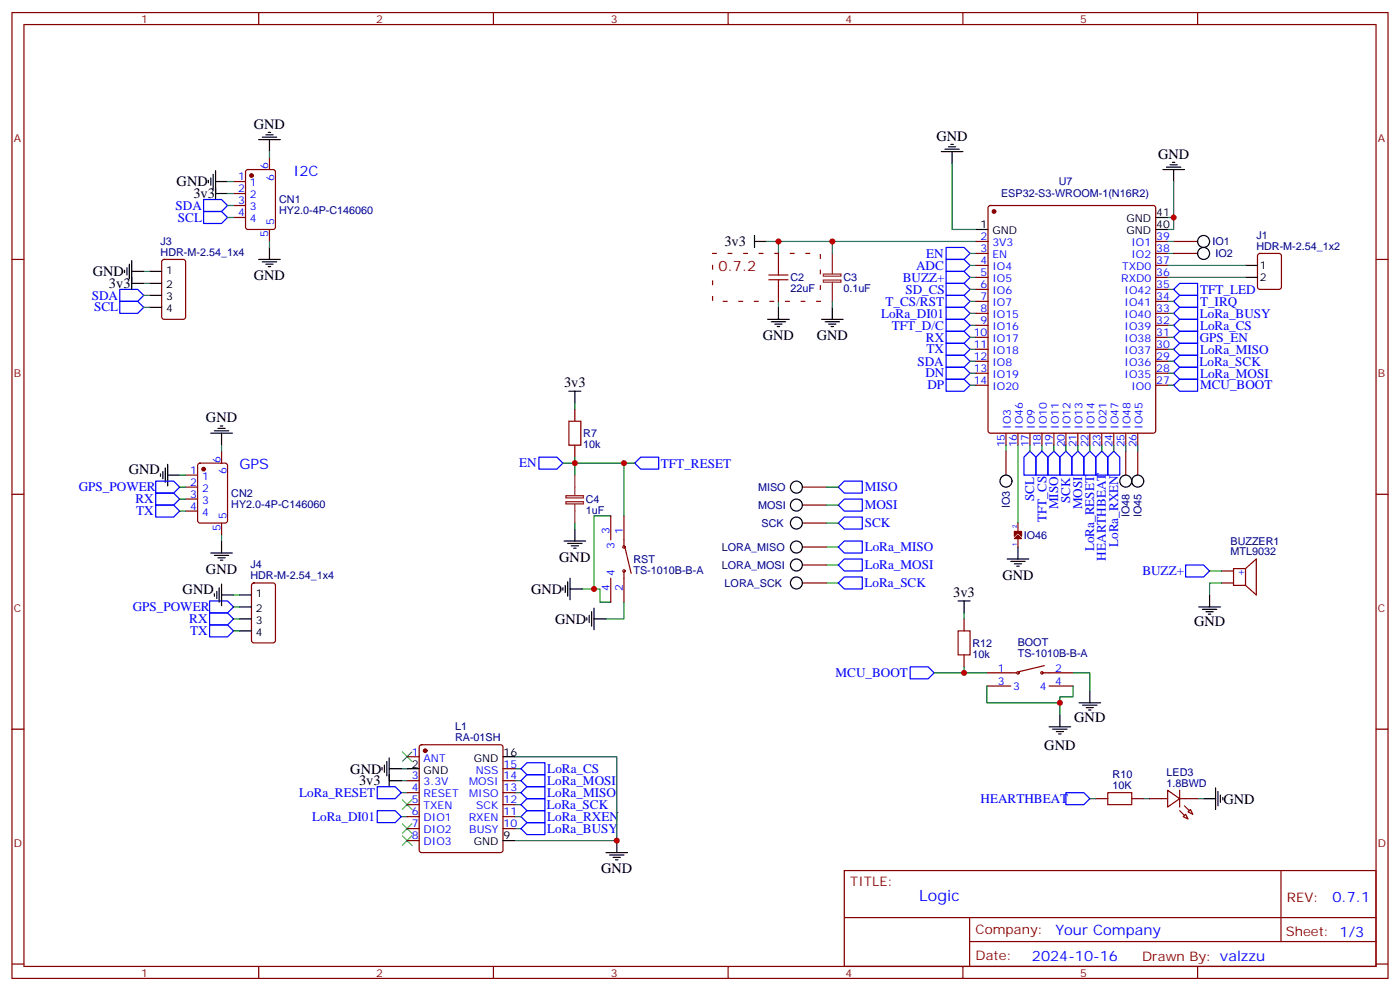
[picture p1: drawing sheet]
<svg xmlns="http://www.w3.org/2000/svg" width="412mm" height="292mm" viewBox="0 0 412 292" stroke-linecap="round" stroke-linejoin="round" font-family="sans-serif">
<g fill="none" stroke="#870000" stroke-width=".35">
<path d="M3.5 3.7h405.4v284.3h-405.4zM7.1 7.2h398.2v277.3h-398.2zM76.2 3.7v3.5M145.3 3.7v3.5M214.5 3.7v3.5M283.6 3.7v3.5M352.8 3.7v3.5M68.8 53.4h3.5M68.8 57h3.5M72.6 50.1l.4-.2h7.4l.7 .4v16.6l-.4 .6-7.7 .1-.6-.5-.1-16.5zM79.4 46.4v3.5M3.5 76.4h3.6"/>
<path d="M47.9 76.6l.4-.2h5.7l.6 .4 .1 16.5-.5 .7h-5.9l-.6-.4-.1-16.5zM68.8 60.5h3.5M68.8 64h3.5M79.4 67.6v3.5M229.3 74.6v3.5M287.5 71.1h3.5M287.5 74.6h3.5M287.5 78.1h3.5M291.3 60.7l.4-.2h48l.5 .2 .2 .5v65.6l-.2 .5-.5 .2h-48l-.5-.2-.2-.5v-65.6zM340.4 71.1h3.6M340.4 74.6h3.6M340.4 78.1h3.6"/>
<path d="M345.7 71.1h7.1M345.7 74.6h7.1M370.7 74.8l.4-.2h5.7l.6 .4 .1 9.5-.5 .6-5.9 .1-.6-.5-.1-9.4zM405.3 76.4h3.6M229.3 85.2v3.5M287.5 81.7h3.5M287.5 85.2h3.5M287.5 88.7h3.5M287.5 92.3h3.5M287.5 95.8h3.5M287.5 99.3h3.5M340.4 81.7h3.6"/>
<path d="M340.4 85.2h3.6M340.4 88.7h3.6M340.4 92.3h3.6M340.4 95.8h3.6M340.4 99.3h3.6M287.5 102.8h3.5M287.5 106.4h3.5M287.5 109.9h3.5M287.5 113.4h3.5M340.4 102.8h3.6M340.4 106.4h3.6M340.4 109.9h3.6"/>
<path d="M340.4 113.4h3.6M54.7 139.9h3.5M58.4 136.6l.5-.3h7.4l.7 .5v16.5l-.4 .6-7.7 .1-.6-.5-.1-16.4zM65.3 132.8v3.5M169.3 120.5v3.5M169.3 131.1v3.5M296.3 127.5v3.6M296.3 132.8v7.1M299.9 127.5v3.6M303.4 127.5v3.6M306.9 127.5v3.6M310.4 127.5v3.6"/>
<path d="M314 127.5v3.6M317.5 127.5v3.6M321 127.5v3.6M324.6 127.5v3.6M328.1 127.5v3.6M331.6 127.5v3.6M331.6 132.8v7.1M335.1 127.5v3.6M335.1 132.8v7.1M3.5 145.5h3.6M54.7 143.4h3.5M54.7 146.9h3.5"/>
<path d="M54.7 150.5h3.5M65.3 154v3.5M179.9 151.9v7M183.8 151.9v8.8M236.4 143.4h7M236.4 148.7h7M236.4 154h7M299.9 154v2.5M299.9 158.2v2.8M405.3 145.5h3.6M74.3 171.8l.5-.2h5.6l.7 .5v16.5l-.4 .6-5.9 .1-.7-.5v-16.5zM179.9 170.2v7.1"/>
<path d="M183.8 168.5v8.8M184.1 161.4l1.8 7.4M236.4 171.6h7M236.4 166.3h7M236.4 161h7M359.8 171.6h3.6M359.8 168.1h3.6M366.9 167.4l3.2-2.8v10.6l-3.2-2.9M366.9 167.4v4.9M366.9 167.4h-3.5v4.9h3.5M284 182.2v3.5M284 192.8v3.5"/>
<path d="M290.7 198.1h8.8M307.3 198.1h8.8M307.6 196l-7.4 1.7M3.5 214.7h3.6M123.7 219.5l.5-.2h23.3l.5 .2 .2 .5v30.3l-.3 .5-.4 .2h-23.3l-.5-.2-.2-.5v-30.3zM290.7 202h7M309 202h7.1M405.3 214.7h3.6M119.9 222.8h3.6M119.9 229.8h3.6M119.9 233.4h3.6M119.9 236.9h3.6"/>
<path d="M148.2 229.8h3.5M148.2 233.4h3.5M148.2 236.9h3.5M148.2 226.3h3.5M322.8 235.1h3.5M333.4 235.1h3.5M338.7 235.1h5.3M344 232.7l3.5 2.4-3.5 2.5zM347.5 235.1h5.3M347.5 232.7v4.9M349.2 239.7l.8 1.4-1.5-.7zM350 239l.7-.7 .7 1.4z"/>
<path d="M119.9 240.4h3.6M119.9 243.9h3.6M119.9 247.5h3.6M148.2 240.4h3.5M148.2 243.9h3.5M248.7 256.3h156.6v28.2h-156.6zM377.3 256.3v20.9M248.7 270.1h156.5M285.6 277.2h119.6M285.6 270.1v14.2M3.5 283.8h3.6M76.2 284.5v3.5"/>
<path d="M145.3 284.5v3.5M214.5 284.5v3.5M283.6 284.5v3.5M352.8 284.5v3.5M405.3 283.8h3.6"/>
<circle cx="183.8" cy="168.1" r=".35"/>
<circle cx="183.8" cy="161" r=".35"/>
<circle cx="299.9" cy="198.1" r=".35"/>
<circle cx="306.9" cy="198.1" r=".35"/>
</g>
<g fill="none" stroke="#000" stroke-width=".35">
<path d="M78.3 39.7h2.1M79 39h.7M61.4 53.1v.7M62.1 52.4v2.1M62.8 51.3v4.3M63.5 53.4h3.5M63.5 50.3v8.4M63.5 57h3.5M76.2 41.1h6.3M77.3 40.4h4.2M79.4 41.1v3.5M277.3 44.6h6.3"/>
<path d="M278.3 43.9h4.3M279.4 43.2h2.1M280.1 42.5h.7M280.5 44.6v3.6M342.5 49.9h6.4M343.6 49.2h4.2M344.7 48.5h2.1M345.4 47.8h.7M345.7 49.9v3.5M36.7 79.6v.7M37.4 78.8v2.2M38.1 77.8v4.2"/>
<path d="M38.8 79.9h3.5M38.8 76.7v8.5M44.1 79.9h3.5M76.2 76.4h6.3M77.3 77.1h4.2M78.3 77.8h2.1M79 78.5h.7M79.4 72.8v3.6M222.2 71.1h3.6M222.2 69.3v3.5M287.5 67.6h3.5M340.4 64h3.6"/>
<path d="M340.4 67.6h3.6M366.9 78.1h3.5M38.8 83.4h3.5M44.1 83.4h3.5M44.1 87h3.5M44.1 90.5h3.5M226.1 94h6.4M227.2 94.7h4.2M228.2 95.4h2.2M229 96.1h.7M229.3 90.5v3.5M242 94h6.4"/>
<path d="M243.1 94.7h4.2M244.1 95.4h2.1M244.8 96.1h.7M245.2 90.5v3.5M366.9 81.7h3.5M167.6 115.2h3.5M169.3 115.2v3.5M47.3 139.5v.7M48 138.8v2.1M48.7 137.8v4.2M49.4 139.9h3.5M49.4 136.7v6.4"/>
<path d="M62.1 127.5h6.3M63.1 126.8h4.3M64.2 126.1h2.1M64.9 125.4h.7M65.3 127.5v3.6M65.3 159.3v3.5M166.2 159.3h6.3M167.2 160h4.2M169.3 155.8v3.5M62.1 162.8h6.3M63.1 163.5h4.3M63.1 174.8v.7"/>
<path d="M63.9 174.1v2.1M64.2 164.2h2.1M64.6 173v4.3M64.9 164.9h.7M65.3 172v6.3M65.3 175.2h3.5M70.6 178.7h3.5M70.6 175.2h3.5M165.8 173v.7M166.5 172.3v2.1M167.2 171.3v4.2M167.9 173.4h3.5"/>
<path d="M167.9 170.2v6.4M168.3 160.7h2.1M169 161.4h.7M175 179v6.4M282.2 176.9h3.6M284 176.9v3.5M296.7 164.6h6.3M297.7 165.3h4.3M298.8 166h2.1M299.5 166.7h.7M299.9 161v3.6M353.1 178.7h6.4"/>
<path d="M354.2 179.4h4.2M356.3 175.2v3.5M70.6 182.2h3.5M70.6 185.7h3.5M172.9 181.9v.7M173.6 181.2v2.1M174.3 180.1v4.2M175 182.2h3.5M355.2 180.1h2.2M356 180.8h.7M309 214h6.4M310.1 214.7h4.2"/>
<path d="M311.1 215.4h2.2M311.9 216.1h.7M312.2 210.4v3.6M317.9 206.9h6.3M318.9 207.6h4.2M320 208.3h2.1M320.7 209h.7M321 203.4v3.5M112.5 226v.7M113.2 225.2v2.2M113.9 224.2v4.2M114.7 229.8h3.5"/>
<path d="M114.7 223.1v8.5M114.7 226.3h3.5M119.9 226.3h3.6M148.2 222.8h3.5M354.5 235.1h3.6M358.1 232v6.3M358.8 233v4.2M359.5 234.1v2.1M360.2 234.8v.7M148.2 247.5h3.5M178.5 251h6.4M179.6 251.7h4.2"/>
<path d="M180.6 252.4h2.1M181.3 253.1h.7M181.7 247.5v3.5"/>
<circle cx="354.5" cy="74.6" r="1.76"/>
<circle cx="354.5" cy="71.1" r="1.76"/>
<circle cx="234.6" cy="143.4" r="1.76"/>
<circle cx="234.6" cy="154" r="1.76"/>
<circle cx="234.6" cy="148.7" r="1.76"/>
<circle cx="296.3" cy="141.6" r="1.76"/>
<circle cx="331.6" cy="141.6" r="1.76"/>
<circle cx="335.1" cy="141.6" r="1.76"/>
<circle cx="234.6" cy="161" r="1.76"/>
<circle cx="234.6" cy="171.6" r="1.76"/>
<circle cx="234.6" cy="166.3" r="1.76"/>
</g>
<g fill="none" stroke="#008700" stroke-width=".35">
<path d="M67 57h1.8M67 53.4h1.8M79.4 44.6v1.8M280.5 48.2v19.4h7M345.7 53.4v10.6M42.3 79.9h1.8M67 60.5h1.8M67 64h1.8M79.4 71.1v1.7M225.8 71.1h61.7M229.3 71.1v3.5M245.2 71.1v3.5"/>
<path d="M285.8 74.6h1.7M285.8 78.1h1.7M344 64h1.7v3.6h-1.7M344 71.1h1.7M344 74.6h1.7M344 78.1h22.9M42.3 83.4h1.8M42.3 87h1.8M42.3 90.5h1.8M229.3 88.7v1.8M245.2 88.7v1.8M285.8 95.8h1.7"/>
<path d="M285.8 92.3h1.7M285.8 88.7h1.7M285.8 85.2h1.7M285.8 81.7h1.7M285.8 99.3h1.7M344 95.8h1.7M344 92.3h1.7M344 88.7h1.7M344 85.2h1.7M344 81.7h22.9M344 99.3h1.7M169.3 118.7v1.8"/>
<path d="M285.8 109.9h1.7M285.8 113.4h1.7M285.8 106.4h1.7M285.8 102.8h1.7M344 109.9h1.7M344 113.4h1.7M344 106.4h1.7M344 102.8h1.7M52.9 139.9h1.8M65.3 131.1v1.7M165.8 136.3h3.5v3.6M169.3 134.6v1.7h14.5v15.6"/>
<path d="M183.8 136.3h3.2M296.3 131.1v1.7M299.9 131.1v22.9M303.4 131.1v1.7M306.9 131.1v1.7M310.4 131.1v1.7M314 131.1v1.7M317.5 131.1v1.7M321 131.1v1.7M324.6 131.1v1.7M328.1 131.1v1.7M331.6 131.1v1.7"/>
<path d="M335.1 131.1v1.7M52.9 143.4h1.8M52.9 146.9h1.8M52.9 150.5h1.8M65.3 157.5v1.8M169.3 154v1.8M179.9 151.9h-4.9v21.5M243.4 154h3.5M243.4 148.7h3.5M243.4 143.4h3.5M68.8 178.7h1.8M68.8 175.2h1.8"/>
<path d="M171.4 173.4h5.3v3.9h3.2M183.8 177.3v4.9h-5.3M243.4 161h3.5M243.4 166.3h3.5M243.4 171.6h3.5M356.3 168.1h3.5M359.8 171.6h-3.5v3.6M68.8 185.7h1.8M68.8 182.2h1.8M275.2 198.1h15.5M284 180.4v1.8M284 196.3v1.8"/>
<path d="M316.1 198.1h4.9v5.3M290.7 202v4.9h21.5M316.1 202v3.1h-3.9v5.3M118.2 226.3h1.7M118.2 229.8h1.7M118.2 233.4h1.7M151.7 222.8h30v24.7h-30M151.7 226.3h1.8M151.7 229.8h1.8M151.7 233.4h1.8M151.7 236.9h1.8M321 235.1h1.8"/>
<path d="M336.9 235.1h1.8M352.8 235.1h1.7M118.2 240.4h1.7M151.7 240.4h1.8M151.7 243.9h1.8"/>
</g>
<g fill="none" stroke="#00f" stroke-width=".35">
<path d="M60 58.7h5.3l1.7 1.8-1.7 1.8h-5.3zM60 62.3h5.3l1.7 1.7-1.7 1.8h-5.3zM278.7 72.8h5.3l1.8 1.8-1.8 1.8h-5.3zM278.7 79.9h5.3l1.8 1.8-1.8 1.7h-5.3zM278.7 76.4h5.3l1.8 1.7-1.8 1.8h-5.3zM35.3 85.2h5.3l1.7 1.8-1.7 1.7h-5.3zM35.3 88.7h5.3l1.7 1.8-1.7 1.8h-5.3zM278.7 87h5.3l1.8 1.7-1.8 1.8h-5.3zM278.7 90.5h5.3l1.8 1.8-1.8 1.7h-5.3zM278.7 83.4h5.3l1.8 1.8-1.8 1.8h-5.3zM278.7 94h5.3l1.8 1.8-1.8 1.7h-5.3zM278.7 97.5h5.3l1.8 1.8-1.8 1.8h-5.3z"/>
<path d="M345.7 88.7l1.8-1.7h5.3v3.5h-5.3zM345.7 95.8l1.8-1.8h5.3v3.5h-5.3zM345.7 92.3l1.8-1.8h5.3v3.5h-5.3zM345.7 85.2l1.8-1.8h5.3v3.6h-5.3zM345.7 99.3l1.8-1.8h5.3v3.6h-5.3zM278.7 108.1h5.3l1.8 1.8-1.8 1.8h-5.3zM278.7 111.7h5.3l1.8 1.7-1.8 1.8h-5.3zM278.7 104.6h5.3l1.8 1.8-1.8 1.7h-5.3zM278.7 101.1h5.3l1.8 1.7-1.8 1.8h-5.3zM345.7 102.8l1.8-1.7h5.3v3.5h-5.3zM345.7 109.9l1.8-1.8h5.3v3.6h-5.3zM345.7 106.4l1.8-1.8h5.3v3.5h-5.3z"/>
<path d="M345.7 113.4l1.8-1.7h5.3v3.5h-5.3zM158.7 134.6h5.3l1.8 1.7-1.8 1.8h-5.3zM187 136.3l1.7-1.7h5.3v3.5h-5.3zM303.4 132.8l1.8 1.8v5.3h-3.6v-5.3zM306.9 132.8l1.8 1.8v5.3h-3.5v-5.3zM310.4 132.8l1.8 1.8v5.3h-3.5v-5.3zM314 132.8l1.7 1.8v5.3h-3.5v-5.3zM317.5 132.8l1.8 1.8v5.3h-3.6v-5.3zM319.3 134.6l1.7-1.8 1.8 1.8v5.3h-3.5zM324.6 132.8l1.7 1.8v5.3h-3.5v-5.3zM326.3 134.6l1.8-1.8 1.7 1.8v5.3h-3.5zM45.9 148.7h5.3l1.7 1.8-1.7 1.7h-5.3z"/>
<path d="M45.9 145.2h5.3l1.7 1.7-1.7 1.8h-5.3zM45.9 141.6h5.3l1.7 1.8-1.7 1.8h-5.3zM246.9 148.7l1.8-1.8h5.3v3.6h-5.3zM246.9 143.4l1.8-1.8h5.3v3.6h-5.3zM246.9 154l1.8-1.8h5.3v3.6h-5.3zM61.7 176.9h5.3l1.8 1.8-1.8 1.7h-5.3zM246.9 171.6l1.8-1.7h5.3v3.5h-5.3zM246.9 161l1.8-1.7h5.3v3.5h-5.3zM246.9 166.3l1.8-1.7h5.3v3.5h-5.3zM349.2 166.3h5.3l1.8 1.8-1.8 1.8h-5.3zM61.7 184h5.3l1.8 1.7-1.8 1.8h-5.3zM61.7 180.4h5.3l1.8 1.8-1.8 1.8h-5.3z"/>
<path d="M268.1 196.3h5.3l1.8 1.8-1.8 1.7h-5.3zM111.1 231.6h5.3l1.8 1.8-1.8 1.7h-5.3zM111.1 238.7h5.3l1.8 1.7-1.8 1.8h-5.3zM153.5 233.4l1.7-1.8h5.3v3.5h-5.3zM153.5 229.8l1.7-1.7h5.3v3.5h-5.3zM153.5 226.3l1.7-1.8h5.3v3.6h-5.3zM155.2 235.1h5.3v3.6h-5.3l-1.7-1.8zM314 233.4h5.3l1.7 1.7-1.7 1.8h-5.3zM153.5 243.9l1.7-1.7h5.3v3.5h-5.3zM153.5 240.4l1.7-1.7h5.3v3.5h-5.3z"/>
</g>
<path d="M245.2 74.6v6M242.5 80.7h5.2v.6h-5.2zM242.5 82.4h5.2v.7h-5.2zM245.2 83.1v5.6M169.3 139.9v6M166.7 145.9h5.2v.7h-5.2zM166.7 147.7h5.2v.6h-5.2zM169.3 148.3v5.7" fill="none" stroke="#8c2424" stroke-width=".35"/>
<path d="M229.3 78.1v2.9M226.5 82.4h5.6M226.5 81h5.6M229.3 82.4v2.8M167.6 124h3.5v7.1h-3.5zM282.2 185.7h3.6v7.1h-3.6zM326.3 233.4h7.1v3.5h-7.1z" fill="none" stroke="#a10000" stroke-width=".35"/>
<path d="M118.5 221.4l2.9 2.8M118.5 235.5l2.9 2.8M121.4 221.4l-2.9 2.8M121.4 235.5l-2.9 2.8M118.5 242.5l2.9 2.9M118.5 246.1l2.9 2.8M121.4 242.5l-2.9 2.9M121.4 246.1l-2.9 2.8" fill="none" stroke="#3c3" stroke-width=".35"/>
<g fill="#870000" stroke="#870000" stroke-width=".35">
<path d="M298.8 158.6l1.1-1.1 1 1.1z"/>
<path d="M298.8 156.5h2.1v1.4l-1-1.1-1.1 1.1z"/>
<path d="M348.9 237.2l1.4 1.5z"/>
<path d="M347.5 238.7l1.4 1.4z"/>
<circle cx="125.2" cy="221" r=".53"/>
<circle cx="60" cy="138.1" r=".53"/>
<circle cx="74.1" cy="51.7" r=".53"/>
<circle cx="292.8" cy="62.3" r=".53"/>
</g>
<path d="M209.9 74.6h31.8v14.1h-31.8z" fill="none" stroke="#900" stroke-width=".35" stroke-dasharray="1.1 3.5"/>
<g fill="#c00">
<circle cx="245.2" cy="71.1" r=".88"/>
<circle cx="229.3" cy="71.1" r=".88"/>
<circle cx="181.7" cy="247.5" r=".88"/>
<circle cx="312.2" cy="206.9" r=".88"/>
<circle cx="345.7" cy="64" r=".88"/>
<circle cx="169.3" cy="136.3" r=".88"/>
<circle cx="284" cy="198.1" r=".88"/>
<circle cx="175" cy="173.4" r=".88"/>
<circle cx="183.8" cy="136.3" r=".88"/>
</g>
<text font-size="4.6" fill="#00f" x="270.8" y="265.3">Logic</text>
<g font-size="4.2">
<text x="74.8" y="37.9">GND</text>
<text x="275.9" y="41.4">GND</text>
<text x="341.1" y="46.7">GND</text>
<text x="52" y="54.9">GND</text>
<text x="57" y="58.4">3v3</text>
<text x="213.4" y="72.5">3v3</text>
<text x="27.3" y="81.3">GND</text>
<text x="74.8" y="82.4">GND</text>
<text x="32.1" y="84.9">3v3</text>
<text x="224.7" y="100.1">GND</text>
<text x="240.6" y="100.1">GND</text>
<text x="166.2" y="114.1">3v3</text>
<text x="60.7" y="124.3">GND</text>
<text x="37.9" y="139.6">GND</text>
<text x="164.7" y="165.4">GND</text>
<text x="60.7" y="168.9">GND</text>
<text x="295.3" y="170.6">GND</text>
<text x="53.8" y="174.8">GND</text>
<text x="156.5" y="174.8">GND</text>
<text x="280.8" y="175.8">3v3</text>
<text x="163.5" y="183.6">GND</text>
<text x="351.7" y="184.3">GND</text>
<text x="316.4" y="212.5">GND</text>
<text x="307.6" y="220.7">GND</text>
<text x="103.2" y="227.7">GND</text>
<text x="105.8" y="231.2">3v3</text>
<text x="360.4" y="236.6">GND</text>
<text x="177.1" y="257.1">GND</text>
</g>
<g font-size="4.2" fill="#00f">
<text x="86.4" y="51.7">I2C</text>
<text x="70.6" y="138.1">GPS</text>
<text x="392.5" y="265.6">0.7.1</text>
<text x="310.9" y="275.1">Your Company</text>
<text x="304" y="282.9">2024-10-16</text>
</g>
<text font-size="4.2" fill="#900" x="211.7" y="79.9">0.7.2</text>
<g font-size="3.9" fill="#00f">
<text x="51.7" y="61.8">SDA</text>
<text x="52.4" y="65.2">SCL</text>
<text x="272.8" y="75.9">EN</text>
<text x="265.9" y="82.9">BUZZ+</text>
<text x="269.8" y="79.4">ADC</text>
<text x="27" y="88.2">SDA</text>
<text x="260.8" y="90">T_CS/RST</text>
<text x="266.7" y="86.6">SD_CS</text>
<text x="353.5" y="90">T_IRQ</text>
<text x="353.5" y="86.4">TFT_LED</text>
<text x="27.7" y="91.7">SCL</text>
<text x="259.5" y="93.5">LoRa_DI01</text>
<text x="353.4" y="93.5">LoRa_BUSY</text>
<text x="262.7" y="97">TFT_D/C</text>
<text x="272.8" y="100.5">RX</text>
<text x="353.4" y="100.6">GPS_EN</text>
<text x="353.5" y="97">LoRa_CS</text>
<text x="270.3" y="107.6">SDA</text>
<text x="272.9" y="104">TX</text>
<text x="353.3" y="107.6">LoRa_SCK</text>
<text x="353.5" y="104.1">LoRa_MISO</text>
<text x="272.6" y="111.1">DN</text>
<text x="353.5" y="111.1">LoRa_MOSI</text>
<text x="273.2" y="114.7">DP</text>
<text x="353.5" y="114.6">MCU_BOOT</text>
<text x="152.9" y="137.6">EN</text>
<text x="194.7" y="137.6">TFT_RESET</text>
<text x="23.2" y="144.7">GPS_POWER</text>
<text x="39.9" y="148.1">RX</text>
<text x="254.7" y="149.9">MOSI</text>
<text x="254.7" y="144.6">MISO</text>
<text x="304.6" y="147.5" transform="rotate(-90 304.6 147.5)">SCL</text>
<text x="311.7" y="150" transform="rotate(-90 311.7 150)">MISO</text>
<text x="315.3" y="148.1" transform="rotate(-90 315.3 148.1)">SCK</text>
<text x="318.8" y="150" transform="rotate(-90 318.8 150)">MOSI</text>
<text x="40.1" y="151.7">TX</text>
<text x="254.7" y="155.2">SCK</text>
<text x="308.2" y="153.8" transform="rotate(-90 308.2 153.8)">TFT_CS</text>
<text x="329.3" y="161.1" transform="rotate(-90 329.3 161.1)">LoRa_RXEN</text>
<text x="254.7" y="162.3">LoRa_MISO</text>
<text x="254.7" y="167.6">LoRa_MOSI</text>
<text x="322.3" y="162.3" transform="rotate(-90 322.3 162.3)">LoRa_RESET</text>
<text x="325.8" y="165" transform="rotate(-90 325.8 165)">HEARTHBEAT</text>
<text x="254.6" y="172.9">LoRa_SCK</text>
<text x="336.5" y="169.4">BUZZ+</text>
<text x="39.1" y="180">GPS_POWER</text>
<text x="55.8" y="183.4">RX</text>
<text x="56" y="186.9">TX</text>
<text x="246.1" y="199.3">MCU_BOOT</text>
<text x="161.2" y="227.6">LoRa_CS</text>
<text x="161.2" y="231.2">LoRa_MOSI</text>
<text x="88.1" y="234.6">LoRa_RESET</text>
<text x="161.1" y="238.2">LoRa_SCK</text>
<text x="161.2" y="234.7">LoRa_MISO</text>
<text x="288.8" y="236.4">HEARTHBEAT</text>
<text x="91.9" y="241.7">LoRa_DI01</text>
<text x="161.2" y="245.2">LoRa_BUSY</text>
<text x="161.2" y="241.8">LoRa_RXEN</text>
</g>
<g font-size="3.9" fill="#800">
<text x="250.5" y="260.9">TITLE:</text>
<text x="379.1" y="265.6">REV:</text>
<text x="287.4" y="275.1">Company:</text>
<text x="378.7" y="275.7">Sheet: 1/3</text>
<text x="287.4" y="282.8">Date:</text>
<text x="336.4" y="282.8">Drawn By: valzzu</text>
</g>
<g font-size="3.2" fill="#800">
<text x="41.6" y="6.7">1</text>
<text x="110.8" y="6.7">2</text>
<text x="179.9" y="6.7">3</text>
<text x="249.1" y="6.7">4</text>
<text x="318.2" y="6.7">5</text>
<text x="4.1" y="41.8">A</text>
<text x="405.9" y="41.8">A</text>
<text x="4.1" y="110.9">B</text>
<text x="405.9" y="110.9">B</text>
<text x="4.1" y="180.1">C</text>
<text x="405.9" y="180.1">C</text>
<text x="4.1" y="249.2">D</text>
<text x="405.9" y="249.2">D</text>
<text x="41.6" y="287.5">1</text>
<text x="110.8" y="287.5">2</text>
<text x="179.9" y="287.5">3</text>
<text x="249.1" y="287.5">4</text>
<text x="318.2" y="287.5">5</text>
</g>
<g font-size="3.2" fill="#00f">
<text x="70.1" y="53.1">1</text>
<text x="79" y="49.7" transform="rotate(-90 79 49.7)">6</text>
<text x="80.8" y="53.2" transform="rotate(-90 80.8 53.2)">6</text>
<text x="70.1" y="56.6">2</text>
<text x="73.6" y="54.9">1</text>
<text x="73.6" y="58.4">2</text>
<text x="70.1" y="60.1">3</text>
<text x="70.1" y="63.7">4</text>
<text x="73.6" y="61.9">3</text>
<text x="73.6" y="65.4">4</text>
<text x="79" y="69.8" transform="rotate(-90 79 69.8)">5</text>
<text x="80.8" y="66.3" transform="rotate(-90 80.8 66.3)">5</text>
<text x="288.8" y="70.7">2</text>
<text x="340.6" y="70.7">39</text>
<text x="288.8" y="77.8">4</text>
<text x="288.8" y="74.3">3</text>
<text x="292.3" y="76">EN</text>
<text x="292.3" y="72.5">3V3</text>
<text x="333.3" y="72.5">IO1</text>
<text x="333.3" y="76">IO2</text>
<text x="340.6" y="74.3">38</text>
<text x="340.6" y="77.8">37</text>
<text x="288.8" y="81.3">5</text>
<text x="292.3" y="83.1">IO5</text>
<text x="292.3" y="79.6">IO4</text>
<text x="330.3" y="83.1">RXD0</text>
<text x="330.5" y="79.6">TXD0</text>
<text x="340.6" y="81.3">36</text>
<text x="288.8" y="88.4">7</text>
<text x="288.8" y="84.8">6</text>
<text x="292.3" y="86.6">IO6</text>
<text x="331.3" y="86.6">IO42</text>
<text x="340.6" y="84.8">35</text>
<text x="340.6" y="88.4">34</text>
<text x="288.8" y="95.4">9</text>
<text x="288.8" y="91.9">8</text>
<text x="292.3" y="93.7">IO15</text>
<text x="292.3" y="90.1">IO7</text>
<text x="331.3" y="90.1">IO41</text>
<text x="331.3" y="93.7">IO40</text>
<text x="340.6" y="91.9">33</text>
<text x="340.6" y="95.4">32</text>
<text x="286.8" y="99">10</text>
<text x="292.3" y="100.7">IO17</text>
<text x="292.3" y="97.2">IO16</text>
<text x="331.3" y="97.2">IO39</text>
<text x="331.3" y="100.7">IO38</text>
<text x="340.6" y="99">31</text>
<text x="286.8" y="106">12</text>
<text x="286.8" y="102.5">11</text>
<text x="292.3" y="107.8">IO8</text>
<text x="292.3" y="104.2">IO18</text>
<text x="331.3" y="104.2">IO37</text>
<text x="331.3" y="107.8">IO36</text>
<text x="340.6" y="102.5">30</text>
<text x="340.6" y="106">29</text>
<text x="286.8" y="113.1">14</text>
<text x="286.8" y="109.5">13</text>
<text x="292.3" y="111.3">IO19</text>
<text x="331.3" y="111.3">IO35</text>
<text x="340.6" y="109.5">28</text>
<text x="340.6" y="113.1">27</text>
<text x="292.3" y="114.8">IO20</text>
<text x="333.3" y="114.8">IO0</text>
<text x="296" y="131.7" transform="rotate(-90 296 131.7)">15</text>
<text x="297.7" y="126.2" transform="rotate(-90 297.7 126.2)">IO3</text>
<text x="299.5" y="131.7" transform="rotate(-90 299.5 131.7)">16</text>
<text x="301.3" y="126.2" transform="rotate(-90 301.3 126.2)">IO46</text>
<text x="303" y="131.7" transform="rotate(-90 303 131.7)">17</text>
<text x="304.8" y="126.2" transform="rotate(-90 304.8 126.2)">IO9</text>
<text x="306.6" y="131.7" transform="rotate(-90 306.6 131.7)">18</text>
<text x="308.3" y="126.2" transform="rotate(-90 308.3 126.2)">IO10</text>
<text x="310.1" y="131.7" transform="rotate(-90 310.1 131.7)">19</text>
<text x="311.9" y="126.2" transform="rotate(-90 311.9 126.2)">IO11</text>
<text x="313.6" y="131.7" transform="rotate(-90 313.6 131.7)">20</text>
<text x="315.4" y="126.2" transform="rotate(-90 315.4 126.2)">IO12</text>
<text x="317.1" y="131.7" transform="rotate(-90 317.1 131.7)">21</text>
<text x="318.9" y="126.2" transform="rotate(-90 318.9 126.2)">IO13</text>
<text x="320.7" y="131.7" transform="rotate(-90 320.7 131.7)">22</text>
<text x="322.4" y="126.2" transform="rotate(-90 322.4 126.2)">IO14</text>
<text x="324.2" y="131.7" transform="rotate(-90 324.2 131.7)">23</text>
<text x="326" y="126.2" transform="rotate(-90 326 126.2)">IO21</text>
<text x="327.7" y="131.7" transform="rotate(-90 327.7 131.7)">24</text>
<text x="329.5" y="126.2" transform="rotate(-90 329.5 126.2)">IO47</text>
<text x="331.3" y="131.7" transform="rotate(-90 331.3 131.7)">25</text>
<text x="333" y="126.2" transform="rotate(-90 333 126.2)">IO48</text>
<text x="334.8" y="131.7" transform="rotate(-90 334.8 131.7)">26</text>
<text x="336.5" y="126.2" transform="rotate(-90 336.5 126.2)">IO45</text>
<text x="64.9" y="136.2" transform="rotate(-90 64.9 136.2)">6</text>
<text x="56" y="139.5">1</text>
<text x="56" y="143.1">2</text>
<text x="59.5" y="141.3">1</text>
<text x="66.7" y="139.7" transform="rotate(-90 66.7 139.7)">6</text>
<text x="56" y="146.6">3</text>
<text x="59.5" y="144.8">2</text>
<text x="59.5" y="148.3">3</text>
<text x="56" y="150.1">4</text>
<text x="59.5" y="151.9">4</text>
<text x="66.7" y="152.7" transform="rotate(-90 66.7 152.7)">5</text>
<text x="64.9" y="156.2" transform="rotate(-90 64.9 156.2)">5</text>
<text x="179.6" y="157.2" transform="rotate(-90 179.6 157.2)">3</text>
<text x="181" y="161.6" transform="rotate(-90 181 161.6)">3</text>
<text x="183.4" y="157.2" transform="rotate(-90 183.4 157.2)">1</text>
<text x="179.6" y="174" transform="rotate(-90 179.6 174)">4</text>
<text x="181" y="169.5" transform="rotate(-90 181 169.5)">4</text>
<text x="183.4" y="174" transform="rotate(-90 183.4 174)">2</text>
<text x="364.4" y="169.2">+</text>
<text x="294" y="197.7">1</text>
<text x="310.8" y="197.7">2</text>
<text x="294" y="201.6">3</text>
<text x="298.4" y="203">3</text>
<text x="306.3" y="203">4</text>
<text x="310.8" y="201.6">4</text>
<text x="121.3" y="222.4">1</text>
<text x="124.8" y="224.2">ANT</text>
<text x="140.1" y="227.7">NSS</text>
<text x="148.3" y="226">15</text>
<text x="121.3" y="229.5">3</text>
<text x="121.3" y="233">4</text>
<text x="124.8" y="231.2">3.3V</text>
<text x="138.2" y="231.2">MOSI</text>
<text x="148.3" y="233">13</text>
<text x="148.3" y="229.5">14</text>
<text x="121.3" y="236.5">5</text>
<text x="124.8" y="234.8">RESET</text>
<text x="124.8" y="238.3">TXEN</text>
<text x="138.2" y="234.8">MISO</text>
<text x="140.3" y="238.3">SCK</text>
<text x="148.3" y="236.5">12</text>
<text x="121.3" y="240.1">6</text>
<text x="121.3" y="243.6">7</text>
<text x="124.8" y="241.8">DIO1</text>
<text x="124.8" y="245.4">DIO2</text>
<text x="138.1" y="241.8">RXEN</text>
<text x="138.2" y="245.4">BUSY</text>
<text x="148.3" y="243.6">10</text>
<text x="148.3" y="240.1">11</text>
<text x="121.3" y="247.1">8</text>
<text x="124.8" y="248.9">DIO3</text>
</g>
<g font-size="3.2" fill="#000080">
<text x="82.2" y="59.9">CN1</text>
<text x="294.9" y="58.1">ESP32-S3-WROOM-1(N16R2)</text>
<text x="311.9" y="54.6">U7</text>
<text x="82.2" y="63.1">HY2.0-4P-C146060</text>
<text x="370.1" y="70.4">J1</text>
<text x="47.3" y="75.3">HDR-M-2.54_1x4</text>
<text x="47.3" y="72.1">J3</text>
<text x="357.2" y="72.2">IO1</text>
<text x="358" y="75.7">IO2</text>
<text x="370.1" y="73.6">HDR-M-2.54_1x2</text>
<text x="232.8" y="82.8">C2</text>
<text x="248.4" y="82.8">C3</text>
<text x="232.8" y="86">22uF</text>
<text x="248.4" y="86">0.1uF</text>
<text x="171.8" y="131.9">10k</text>
<text x="171.8" y="128.6">R7</text>
<text x="68.1" y="149.5">HY2.0-4P-C146060</text>
<text x="68.1" y="146.3">CN2</text>
<text x="172.6" y="148.1">C4</text>
<text x="223.3" y="144.6">MISO</text>
<text x="223.3" y="149.8">MOSI</text>
<text x="297.5" y="149.6" transform="rotate(-90 297.5 149.6)">IO3</text>
<text x="172.6" y="151.3">1uF</text>
<text x="224.3" y="155.1">SCK</text>
<text x="332.7" y="152.3" transform="rotate(-90 332.7 152.3)">IO48</text>
<text x="336.3" y="152.3" transform="rotate(-90 336.3 152.3)">IO45</text>
<text x="301.6" y="158.7">IO46</text>
<text x="362.5" y="160.3">BUZZER1</text>
<text x="73.8" y="167.3">J4</text>
<text x="186.6" y="165.7">RST</text>
<text x="212.6" y="167.5">LORA_MOSI</text>
<text x="212.6" y="162.2">LORA_MISO</text>
<text x="362.5" y="163.5">MTL9032</text>
<text x="73.8" y="170.6">HDR-M-2.54_1x4</text>
<text x="186.6" y="168.9">TS-1010B-B-A</text>
<text x="213.5" y="172.8">LORA_SCK</text>
<text x="286.5" y="190.4">R12</text>
<text x="299.8" y="190.2">BOOT</text>
<text x="286.5" y="193.6">10k</text>
<text x="299.8" y="193.4">TS-1010B-B-A</text>
<text x="134.1" y="214.8">L1</text>
<text x="134.1" y="218">RA-01SH</text>
<text x="327.7" y="232.3">10K</text>
<text x="327.7" y="229.1">R10</text>
<text x="343.6" y="231.6">1.8BWD</text>
<text x="343.6" y="228.5">LED3</text>
</g>
<g font-size="3.2">
<text x="331.8" y="65.4">GND</text>
<text x="340.6" y="63.7">41</text>
<text x="288.8" y="67.2">1</text>
<text x="292.3" y="69">GND</text>
<text x="331.8" y="69">GND</text>
<text x="340.6" y="67.2">40</text>
<text x="48.9" y="80.6">1</text>
<text x="371.1" y="79.2">1</text>
<text x="371.1" y="82.7">2</text>
<text x="48.9" y="84.8">2</text>
<text x="48.9" y="88.4">3</text>
<text x="48.9" y="91.9">4</text>
<text x="75.4" y="175.9">1</text>
<text x="75.4" y="180.1">2</text>
<text x="75.4" y="183.6">3</text>
<text x="75.4" y="187.1">4</text>
<text x="121.3" y="226">2</text>
<text x="124.8" y="227.7">GND</text>
<text x="139.6" y="224.2">GND</text>
<text x="148.3" y="222.4">16</text>
<text x="139.6" y="248.9">GND</text>
<text x="148.3" y="247.1">9</text>
</g>
<g font-size="1.8" fill="#00f">
<text x="299.5" y="155.4" transform="rotate(-90 299.5 155.4)">2</text>
<text x="299.5" y="160.6" transform="rotate(-90 299.5 160.6)">1</text>
</g>
</svg>
